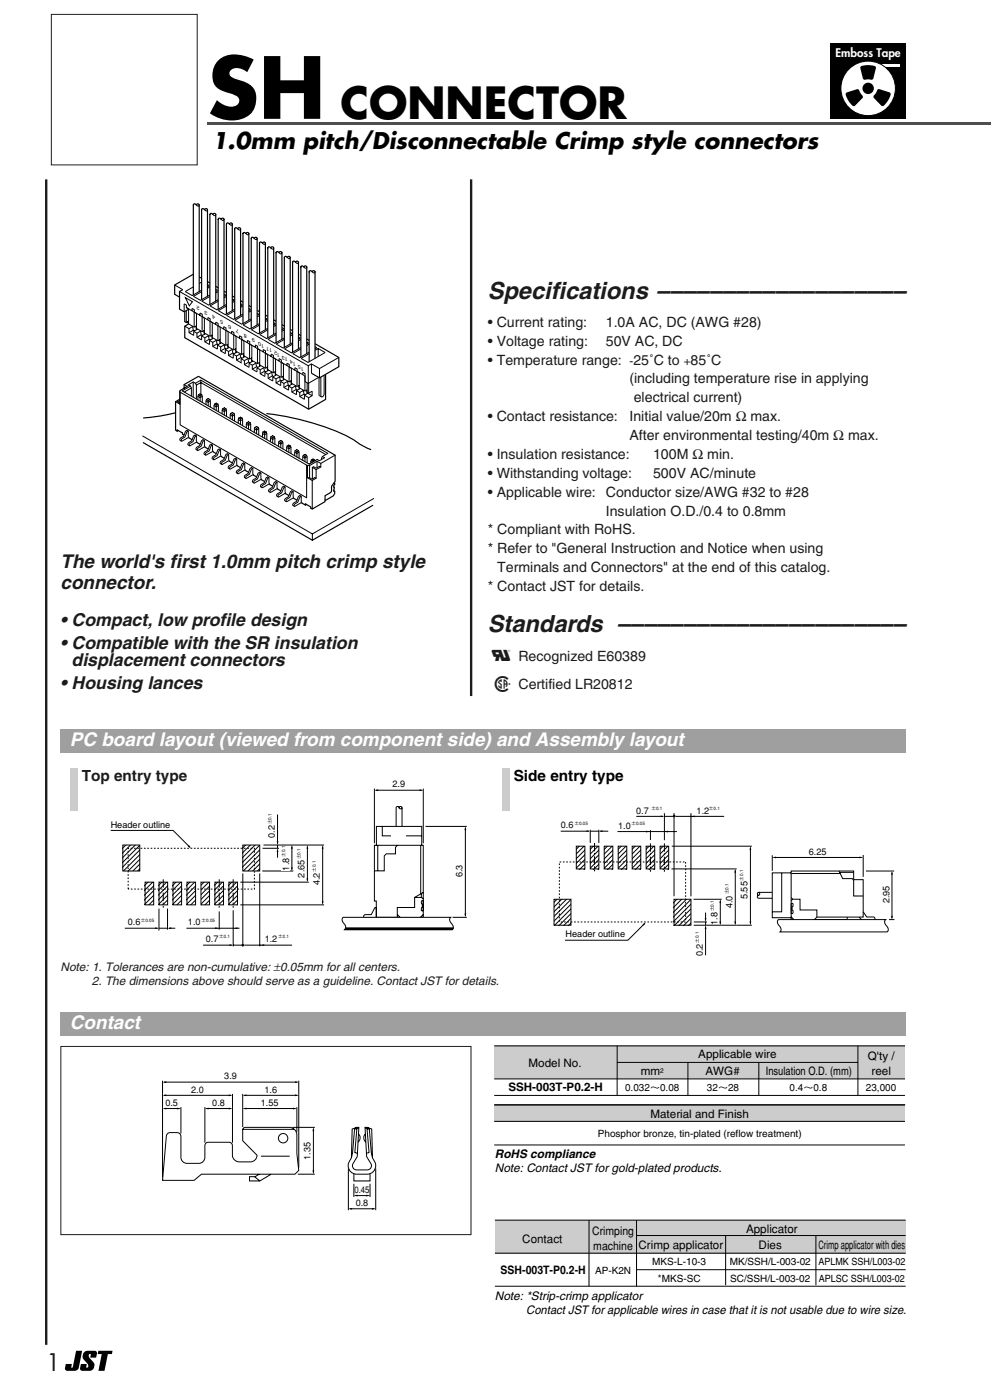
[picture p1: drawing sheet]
<svg xmlns="http://www.w3.org/2000/svg" width="210mm" height="297mm" viewBox="0 0 210 297" stroke-linecap="round" stroke-linejoin="round" font-family="sans-serif">
<path d="M12.8 154.5h179v5h-179z" fill="#9f9fa0"/>
<path d="M16.1 286.3h1.3l-.7 3.6a.9 .9 0 0 1-1 .6h-1.5a.49 .49 0 0 1-.4-.6l.1-.8h1.3l-.1 .7h.2zM17.9 286.5l.6-.2h1.5a.49 .49 0 0 1 .5 .6l-.1 .8h-1.3l.1-.7a.48 .48 0 0 0-.5 .4 .48 .48 0 0 0 .4 .5 1.54 1.54 0 0 1 .5 2.4l-.6 .2h-1.6a.49 .49 0 0 1-.4-.6l.1-.8h1.3l-.1 .7a.48 .48 0 0 0 .5-.4 .48 .48 0 0 0-.4-.5 1.54 1.54 0 0 1-.5-2.4zM20.8 286.3h3l-.1 .7h-.9l-.7 3.5h-1.3l.8-3.5h-.9z" fill="#000"/>
<g fill="none" stroke="#000" stroke-width=".21">
<path d="M41.6 43.4l.4 .3 .2-.3M42.7 59.8l-.5 .3M43.3 44.4l.4 .3 .2-.2M45.1 45.5l.4 .2 .2-.2M46.8 46.5l.4 .2 .3-.2M48.6 47.5l.4 .2 .2-.2M50.3 48.5l.4 .3 .3-.3M52.1 49.5l.4 .3 .2-.3M53.9 50.5l.3 .3 .3-.3M55.6 51.5l.4 .3 .2-.3M57.4 52.5l.3 .3 .3-.3M59.1 53.5l.4 .3 .2-.2"/>
<path d="M60.9 54.6l.3 .2 .3-.2M62.6 55.6l.4 .2 .2-.2M64.4 56.6l.3 .2 .3-.2M66.1 57.6l.4 .3 .2-.3M37 60.4l1.7 1M38 61.8l27.3 15.7 .7-.4 1.7 1 4.1-2.4M39 66.1v-1.7l.5 .3v.5l.4 .3v3.1l1.2 .7 .5-.2M39.1 69.1l.9 .5v.9l1 .6v-.9M39.3 63.1l1.5 .8-.7 .9zM39.5 65.8v2.6M39.5 65.2l1.2 .7M40.8 69.1l.2 .9 .2 .1"/>
<path d="M40.8 69.2l-.8 .4M40.9 70l-.9 .5M41 60.8l-1.8 1 1.5 .8 2-1.1M41 70.2l.7 .4v.9l1 .5v-.8M41.1 69.3v-3.1l-.4-.3v-.5l.5 .2v.5l.4 .4v3.1l1.2 .7 .5-.3M41.2 66.1l1.2 .7M41.4 69.2l.2 .7M41.8 69.7l-.8 .5M42.4 70.1l.2 .8 .3 .2M42.4 70.2l-.7 .4M42.6 71l-.9 .5M42.7 61.8l-1.7 1 1.5 .9 1.9-1.2"/>
<path d="M42.7 71.2l.7 .4v.8l1 .6v-.8M42.8 70.3v-3.2l-.4-.3v-.5l.4 .3v.5l.5 .3v3.2l1.2 .7 .5-.3M42.8 67.1l1.2 .7M43.1 70.1l.2 .7M43.4 70.7l-.7 .5M44 60.3l.3 .2-.4 .3M44.1 71l.2 .9 .2 .1M44.1 71.2l-.7 .4M44.3 71.9l-.9 .5M44.4 72.2l.7 .4v.8l1 .6v-.9M44.4 60.8l-.5 .3M44.5 62.8l-1.8 1 1.5 .9 2-1.2"/>
<path d="M44.5 71.3v-3.2l-.5-.3v-.5l.5 .3v.5l.5 .3v3.1l1.2 .7 .4-.2M44.5 68.1l1.2 .7M44.8 71.1l.2 .7M45.1 71.6l-.7 .6M45.7 61.3l.4 .3-.4 .2M45.8 72l.2 .9 .2 .1M45.8 72.1l-.7 .5M46 72.9l-.9 .5M46.1 73.1l.6 .4v.9l1 .5v-.8M46.2 72.2v-3.1l-.5-.3v-.5l.5 .2v.5l.4 .4v3.1l1.2 .7 .5-.3M46.2 69l1.2 .7M46.2 61.8l-.5 .3"/>
<path d="M46.2 63.8l-1.7 1 1.5 .9 1.9-1.2M46.4 72.1l.2 .7M46.8 72.6l-.7 .5M47.4 62.3l.4 .3-.4 .2M47.5 73l.2 .8 .2 .2M47.5 73.1l-.8 .4M47.6 73.9l-.9 .5M47.7 74.1l.7 .4v.8l1 .6v-.8M47.8 73.2v-3.2l-.4-.3v-.5l.5 .3v.5l.4 .3v3.2l1.2 .7 .5-.3M47.9 70l1.2 .7M47.9 62.8l-.5 .3M48 64.8l-1.8 1 1.5 .9 2-1.2"/>
<path d="M48.1 73l.2 .7M48.5 73.6l-.8 .5M49.1 73.9l.2 .9 .3 .2M49.1 74.1l-.7 .4M49.2 63.4l.4 .2-.4 .2M49.3 74.8l-.9 .5M49.4 75.1l.7 .4v.8l1 .6v-.9M49.5 74.2v-3.2l-.4-.3v-.5l.4 .3v.5l.5 .3v3.1l1.2 .7 .5-.2M49.5 71l1.2 .7M49.7 65.9l-1.7 .9 1.5 .9 2-1.1M49.7 63.8l-.5 .3M49.8 74l.2 .7"/>
<path d="M50.1 74.5l-.7 .6M50.8 74.9l.2 .9 .3 .1M50.8 75l-.7 .5M51 64.4l.3 .2-.3 .2M51 75.8l-.9 .5M51.1 76l.7 .4v.9l1 .5v-.8M51.2 75.1v-3.1l-.5-.3v-.5l.5 .2v.5l.5 .4v3.1l1.2 .7 .4-.3M51.2 71.9l1.2 .7M51.5 64.8l-.5 .3M51.5 66.9l-1.8 1 1.5 .8 2-1.1M51.5 75l.2 .7M51.8 75.5l-.7 .5"/>
<path d="M52.5 75.9l.2 .8 .2 .2M52.5 76l-.7 .4M52.7 76.8l-.9 .5M52.7 65.4l.4 .2-.4 .2M52.8 77l.6 .4v.8l1 .6v-.8M52.9 76.1v-3.2l-.5-.3v-.5l.5 .3v.5l.4 .3v3.2l1.2 .7 .5-.3M52.9 72.9l1.2 .7M53.1 75.9l.2 .7M53.2 67.9l-1.7 1 1.5 .8 2-1.1M53.2 65.9l-.5 .2M53.5 76.5l-.7 .5M54.2 76.8l.2 .9 .2 .2"/>
<path d="M54.2 77l-.8 .4M54.3 77.7l-.9 .5M54.4 78l.7 .4v.8l1 .6v-.9M54.5 66.4l.4 .2-.4 .2M54.5 77.1v-3.2l-.4-.3v-.5l.5 .3v.5l.4 .3v3.1l1.2 .7 .5-.2M54.6 73.9l1.2 .7M54.8 76.9l.2 .7M55 66.9l-.5 .3M55 68.9l-1.7 1 1.4 .8 2-1.1M55.2 77.4l-.8 .6M55.8 77.8l.2 .9 .3 .1M55.8 77.9l-.7 .5"/>
<path d="M56 78.7l-.9 .5M56.1 78.9l.7 .4v.9l1 .5v-.8M56.2 78v-3.1l-.4-.3v-.5l.4 .2v.5l.5 .4v3.1l1.2 .7 .5-.3M56.2 67.4l.4 .2-.4 .2M56.2 74.8l1.2 .7M56.5 77.9l.2 .7M56.7 69.9l-1.7 1 1.5 .8 2-1.1M56.7 67.9l-.5 .3M56.8 78.4l-.7 .5M57.5 78.8l.2 .8 .3 .2M57.5 78.9l-.7 .4M57.7 79.7l-.9 .5"/>
<path d="M57.8 79.9l.7 .4v.8l1 .6v-.8M57.9 79v-3.2l-.5-.3v-.5l.5 .3v.5l.5 .3v3.2l1.2 .7 .4-.3M57.9 75.8l1.2 .7M58 68.4l.4 .2-.4 .3M58.2 78.8l.2 .7M58.5 68.9l-.5 .3M58.5 70.9l-1.7 1 1.4 .9 2-1.2M58.5 79.4l-.7 .5M59.2 79.7l.2 .9 .2 .2M59.2 79.9l-.7 .4M59.6 80v-3.2l-.5-.3v-.5l.5 .3v.5l.4 .3v3.1l1.2 .7 .5-.2M59.6 76.8l1.2 .7"/>
<path d="M59.7 69.4l.4 .2-.4 .3M59.8 79.8l.2 .7M60.2 69.9l-.5 .3M60.2 71.9l-1.7 1 1.5 .9 2-1.2M61.3 77.7l1.2 .7M61.5 70.4l.4 .3-.4 .2M62 70.9l-.5 .3M62 72.9l-1.7 1 1.4 .9 2-1.2M62.9 78.7l1.2 .7M63.2 71.4l.4 .3-.4 .2M63.7 73.9l-1.7 1 1.5 .9 2-1.2M63.7 71.9l-.5 .3"/>
<path d="M65 72.5l.4 .2-.4 .2M65.3 77.5v3.8M65.5 72.9l-.5 .3M66 77.1v2M66.7 73.5l.4 .2-.4 .2M66.7 74.2l.7-.3 1.5 .8-3.7 2.1-1.4-.8 1.7-1M67.4 73.9v1.6M67.5 80l-2.2 1.3-.7-.4v-1.7l-.5-.3v.5l.5 .3v3.2M67.7 78.1v2M68 79.9l.1 4.2M68.7 79.5v4l-.2 .4-.3 .2-.5-.2-.1-.2v-3.7M30.2 92.4l36 20.7"/>
<path d="M37.2 85.1l.9 .5M37.5 91.1v.3M38.1 84.9l-.5 .2M38.1 83.1l27 15.6h.5l1.6-1 .7 .5 3.1-1.7M38.2 83.1v6.9l26.8 15.5v-6.9M39 81.5l.7 .4M39.9 92.7l-1.4 .8-.4-.2 .1-.5 .7-.4 .4-1 .3-.2 .3 .2 .1 1.4M39.9 91.4l-.3 .1-.4 1.1-.8 .5v.4M40.3 81.8l.2 .4v1.7M40.3 81.8l-1.7 1 26.9 15.6 1.7-1 .5 .2 1.1-.6-.5-.3M40.5 82.2l-1.5 .9M40.9 81v3.2"/>
<path d="M41.4 81.2l.2 .4M41.4 81.2l1.1-.6v2.9M41.4 81.2l-.5-.2-1 .6 .4 .2M41.6 93.7l-1.4 .8-.4-.3 .1-.4 .7-.4 .4-1 .3-.2 .3 .2 .1 1.4M41.6 81.6v2.9M41.6 81.6l.9-.5 26.5 15.2M41.6 92.4l-.3 .1-.4 1.1-.8 .5v.4M41.9 84l.5 .2M42 83.7l.4 .2M42 83.7l.4-.2 .3 .2M42 83.7l-.1 1M42.5 80.6l26.9 15.5-1.1 .6-.2 .7"/>
<path d="M42.7 83.7l.1 1.6M42.7 83.7l-.3 .2v1.1M42.8 84l-.4 .2M43.3 94.7l-1.4 .8-.4-.3 .1-.4 .7-.4 .4-1 .3-.2 .3 .1 .1 1.5M43.3 93.3l-.3 .2-.4 1.1-.7 .5v.4M43.6 85l.5 .2 .5-.2M43.7 84.7l.4-.2 .3 .2M43.7 84.7l-.1 1M43.7 84.7l.4 .2M44.1 84.9v1.1M44.4 84.7l.2 1.6M44.4 84.7l-.3 .2"/>
<path d="M45 95.7l-1.4 .8-.4-.3 .1-.4 .7-.4 .4-1.1 .3-.1 .3 .1 .1 1.5M45 94.3l-.3 .2-.4 1.1-.7 .5v.3M45.3 86l.5 .2 .5-.2M45.4 85.6l-.1 1.1M45.4 85.6l.4-.2 .4 .2M45.4 85.6l.4 .2M45.8 85.8v1.2M46.2 85.6l.1 1.6M46.2 85.6l-.4 .2M46.7 96.7l-1.4 .7-.4-.2 .2-.4 .6-.4 .4-1.1 .3-.1 .3 .1 .2 1.4M46.7 95.3l-.3 .2-.4 1.1-.7 .5v.3M47 86.9l.5 .3 .5-.3"/>
<path d="M47.2 86.6l-.2 1.1M47.2 86.6l.3 .2M47.2 86.6l.3-.2 .4 .2M47.5 86.8v1.2M47.9 86.6l.1 1.6M47.9 86.6l-.4 .2M48.4 97.6l-1.3 .8-.5-.2 .2-.4 .6-.4 .4-1.1 .3-.2 .3 .2 .2 1.4M48.4 96.3l-.3 .2-.4 1-.7 .5v.4M48.8 87.9l.4 .3M48.9 87.6l.3 .2M48.9 87.6l.3-.2 .4 .2M48.9 87.6l-.1 1.1"/>
<path d="M49.6 87.6l.1 1.6M49.6 87.6l-.4 .2v1.2M49.7 87.9l-.5 .3M50.1 98.6l-1.3 .8-.4-.2 .1-.4 .6-.4 .4-1.1 .4-.2 .2 .2 .2 1.4M50.1 97.3l-.3 .2-.4 1-.7 .5v.4M50.5 88.9l.4 .3 .5-.3M50.6 88.6l.3 .2M50.6 88.6l.3-.2 .4 .2M50.6 88.6l-.1 1.1M50.9 88.8v1.2M51.3 88.6l.1 1.6M51.3 88.6l-.4 .2"/>
<path d="M51.8 99.6l-1.3 .8-.4-.2 .1-.4 .6-.4 .5-1.1 .3-.2 .2 .2 .2 1.4M51.8 98.3l-.3 .2-.4 1-.7 .5v.4M52.2 89.9l.4 .3 .5-.3M52.3 89.6l.3-.2 .4 .2M52.3 89.6l-.1 1.1M52.3 89.6l.3 .2M52.6 89.8v1.1M53 89.6l.1 1.6M53 89.6l-.4 .2M53.6 99.3l-.4 .1-.4 1.1-.7 .5v.4M53.9 90.9l.4 .2 .5-.2M54 90.6l.3-.2 .4 .2"/>
<path d="M54 90.6l.3 .2M54 90.6l-.1 1M54.3 90.8v1.1M54.7 90.6l.1 1.6M54.7 90.6l-.4 .2M55.6 91.9l.4 .2M55.7 91.6l.3 .2M55.7 91.6l.3-.2 .4 .2M55.7 91.6l-.1 1M56.4 91.6l.1 1.6M56.4 91.6l-.3 .2v1.1M56.5 91.9l-.4 .2"/>
<path d="M57.3 92.9l.5 .2 .4-.2M57.4 92.5l.4-.2 .3 .2M57.4 92.5l-.1 1.1M57.4 92.5l.4 .3M57.8 92.8v1.1M58.1 92.5l.1 1.6M58.1 92.5l-.3 .3M59 93.8l.5 .3 .4-.3M59.1 93.5l-.1 1.1M59.1 93.5l.4-.2 .3 .2M59.1 93.5l.4 .2M59.4 80.6l-.9 .5"/>
<path d="M59.5 80.9l.6 .4v.8l1 .6v-.9M59.5 93.7v1.2M59.8 93.5l.1 1.6M59.8 93.5l-.3 .2M60.2 80.3l-.7 .6M60.7 94.8l.5 .3 .4-.3M60.8 94.5l.4 .2M60.8 94.5l-.1 1.1M60.8 94.5l.4-.2 .3 .2M60.9 80.7l.2 .9 .2 .1M60.9 80.8l-.8 .5M61 81.6l-.9 .5"/>
<path d="M61.1 81.8l.7 .4v.9l1 .5v-.8M61.2 94.7v1.2M61.2 80.9v-3.1l-.4-.3v-.5l.5 .2v.5l.4 .4v3.1l1.2 .7 .5-.3M61.5 80.8l.2 .7M61.5 94.5l.1 1.6M61.5 94.5l-.3 .2M61.9 81.3l-.8 .5M62.4 95.8l.5 .3M62.5 95.5l.4 .2M62.5 95.5l.4-.2 .3 .2M62.5 95.5l-.1 1.1M62.5 81.7l.2 .8 .3 .2"/>
<path d="M62.5 81.8l-.7 .4M62.7 82.6l-.9 .5M62.8 82.8l.7 .4v.8l1 .6v-.8M62.9 95.7v1.2M62.9 81.9v-3.2l-.4-.3v-.5l.4 .3v.5l.5 .3v3.2l1.2 .7 .5-.3M63.2 81.8l.2 .6M63.2 95.5l.1 1.6M63.2 95.5l-.3 .2M63.3 95.8l-.4 .3M63.5 83.2l.7-.6 .2 .9 .3 .2M63.5 82.3l-.7 .5M64.1 96.8l.5 .3 .5-.3"/>
<path d="M64.2 96.5l-.1 1.1M64.2 96.5l.4 .2M64.2 96.5l.4-.2 .3 .2 .2 1.6M64.4 83.5l-.9 .5M64.5 83.8l.9 .5v2.4M64.6 96.7v1.1M64.9 82.7l.2 .7M64.9 96.5l-.3 .2M65.1 81.1v2l.3 .2M65.1 98.7v2.5l1 .6M65.2 83.3l.9 .6M65.2 83.2l-.7 .6"/>
<path d="M65.4 83.3l.7-.4v1l-.7 .4M65.4 81.2v2.1M65.6 98.7v2.5M65.8 97.8l.4 .2M65.9 97.5l.4-.2 .3 .2M65.9 97.5l.4 .2M65.9 97.5l-.1 .7M66.2 99.1l.8 .4M66.2 99.1v2.4M66.3 97.7v.2M66.6 97.5l.1 .2M66.7 97.5l-.4 .2"/>
<path d="M67.2 97.7v1.4M67.9 99l-.2-.2-.7 .4-.6-.3-.2 .2M67.9 98.2v.8l-.9 .5v1.8l-.9 .5M53.6 100.6l-1.4 .8-.4-.3 .1-.4 .6-.4 .5-1 .3-.2 .3 .2 .1 1.4M55.3 101.6l-1.4 .8-.4-.3 .1-.4 .7-.4 .4-1 .3-.2 .3 .1 .1 1.5M55.3 100.2l-.3 .2-.5 1.1-.7 .5v.4M57 102.6l-1.4 .8-.4-.3 .1-.4 .7-.4 .4-1.1 .3-.1 .3 .1 .1 1.5M57 101.2l-.3 .2-.4 1.1-.8 .5v.3M58.7 103.6l-1.4 .7-.4-.2 .1-.4 .7-.4 .4-1.1 .3-.1 .3 .1 .1 1.4M58.7 102.2l-.3 .2-.4 1.1-.8 .5v.3M60.4 104.6l-1.4 .7-.4-.2 .1-.4 .7-.4 .4-1.1 .3-.2 .3 .2 .1 1.4M60.4 103.2l-.3 .2-.4 1-.8 .5v.4"/>
<path d="M62.1 105.5l-1.4 .8-.4-.2 .1-.4 .7-.4 .4-1.1 .3-.2 .3 .2 .1 1.4M62.1 104.2l-.3 .2-.4 1-.8 .5v.4M63.8 106.5l-1.4 .8-.4-.2 .1-.4 .7-.4 .4-1.1 .3-.2 .3 .2 .1 1.4M63.8 105.2l-.3 .2-.4 1-.7 .5v.4M64.7 106.8v.2M65.1 101.2h.5M65.6 101.2l.5 .3 .6-.3 .3 .1M66.1 101.8v6.1M66.2 113.1v1.4M79.2 105.6l-13 7.5"/>
</g>
<g fill="none" stroke="#000" stroke-width=".25">
<path d="M40.9 58.1l-3.9 2.3v2l1 .6M42.2 58.7l.5 .3M43.9 59.7l.6 .3M45.1 45.4l.3-.2 .3 .3v18.3M45.1 45.5l-.4-.3-.2 .3v19M46.8 46.4l.4-.2 .3 .3v18.3M46.8 46.5l-.3-.3-.3 .3v19M48.6 47.4l.3-.2 .3 .3v18.3M48.6 47.5l-.4-.3-.2 .3v19M50.3 48.5l.4-.2 .3 .2v18.3M50.3 48.5l-.3-.3-.3 .3v19M52.1 49.5l.3-.2 .3 .2v18.3"/>
<path d="M52.1 49.5l-.4-.2-.2 .2v19M53.8 50.5l.4-.2 .3 .2M53.9 50.5l-.4-.2-.3 .2v19.1M54.5 50.5v18.3M55.6 51.5l.3-.2 .3 .2v18.4M55.6 51.5l-.4-.2-.2 .2v19.1M57.3 52.5l.4-.2 .3 .2v18.4M57.4 52.5l-.4-.2-.3 .2v19.1M64.3 56.5l.4-.2 .3 .3v18.3M64.4 56.6l-.4-.3-.3 .3v19M66.1 57.6l.3-.2 .3 .2v18.3M66.1 57.6l-.4-.2-.2 .2v19"/>
<path d="M38.7 61.4l-.7 .4v3.7l1 .6 .9-.5M39.1 66v2.2l.4 .2 .4-.3M39.9 68.1v.6l-.8 .4v2.5l26.3 15.1 3.6-2.1v-5.3M42.2 61.8v-18.4l-.2-.2-.3 .1-.1 .1-.4-.2-.2 .2v19.1M43.9 62.8v-18.3l-.1-.3-.3 .1-.2 .1-.3-.2-.3 .3v19M45.7 60.7l.5 .3M47.5 61.7l.5 .3M49.2 62.7l.5 .3M51 63.7l.5 .3M52.7 64.8l.5 .2M54.5 65.8l.5 .3M56.2 66.8l.5 .3"/>
<path d="M58 67.8l.5 .3M59.7 71.9v-18.3l-.1-.3-.4 .1-.1 .1-.4-.2-.2 .3v19M59.7 68.8l.5 .3M61.5 72.9v-18.3l-.2-.2h-.3l-.1 .2-.4-.3-.3 .3v19M61.5 69.8l.5 .3M63.2 70.8l.5 .3M63.2 73.9v-18.3l-.1-.2h-.4l-.1 .2-.4-.3-.2 .3v19M65 71.8l.5 .3M66.7 72.8l5.1 2.9v2l-4.1 2.4-1.7-1M30.4 93.8l35.8 20.7 12.8-7.4M37 87.5l-3 .6-3.6 .5M37.5 91.1l1.2 .7v.2l.2 .2"/>
<path d="M37.6 85.1l.5 .3M38.1 84.6l-.9 .5v6.1l.3 .2 .2-.2M39 82.2v-.7l3-1.7 29 16.7v5.5l-.8 1.1v1l-.1 .3-1.3 .6v1.3l-2.7 1.6-.3-.2v-.3l-1.1-.6M39.7 81.9l-1.6 .9v2.9M40 92.8l.7 .4M41.7 93.8l.7 .4M43.4 94.8l.7 .3M45.1 95.8l.7 .3M46.9 96.7l.6 .4M48.6 97.7l.6 .4M50.3 98.7l.6 .4M52 99.7l.6 .4"/>
<path d="M56.5 87.7a52.1 52.1 0 0 1 18.3 5.5l1.7 1.1 2 1M53.7 100.7l.6 .4M55.4 101.7l.6 .3M57.1 102.7l.6 .3M58.8 103.6l.7 .4M60.5 104.6l.7 .4M62.2 105.6l.7 .4M63.9 106.6l.8 .4 .2-.1M70.8 102.3l.1 .4-.2 .3v1.1h.2v.5l-.3 .5-1.7 .9"/>
</g>
<path d="M43.9 26h165.9v.5h-165.9z" fill="#4d4d4d"/>
<path d="M175.9 9.2h16v16h-16z" fill="#000"/>
<path d="M185.6 13.7h5v.6h-5z" fill="#fff"/>
<circle cx="183.9" cy="18.7" r="5.8" fill="#fff" stroke="#000" stroke-width=".21"/>
<circle cx="183.9" cy="18.7" r="1.21" fill="#000"/>
<path d="M179.3 19.9l2.2-.8 .3 .1 .8 1.3-1.6 1.8a1.76 1.76 0 0 1-1.3-1.4zM182.4 14.3a3.9 3.9 0 0 1 2.9 0l-.5 2.3-.3 .1h-1.5zM186 19.1l2.3 .6a1.76 1.76 0 0 1-.6 1.8l-.2 .3a.63 .63 0 0 1-.7 .4l-1.6-1.7z" fill="#000" stroke="#000" stroke-width=".35"/>
<path d="M209.8 0l.1 38z" fill="#fff"/>
<path d="M209.8 26l.1 .5z" fill="#4d4d4d"/>
<path d="M9.8 38v247" fill="none" stroke="#231916" stroke-width=".5"/>
<path d="M10.9 3.1h30.9v31.8h-30.9z" fill="#fff"/>
<path d="M10.9 3.1h30.9v31.8h-30.9z" fill="none" stroke="#231916" stroke-width=".21"/>
<path d="M80 179.1v5.4M81 175.2v1.9h8.3M84.2 179.1l-.4 .5v1.3h-2l-.4 .5v3.1h-2.1M89.1 179.1v10.3M89.3 179.1v-4h-9.6v4M77.1 194l.3-.2h1.2l.8-1.4h.3v2.2h-2.3a.38 .38 0 0 1-.3-.6zM84.1 193.8l1 .8h3.6l1-.8M84.7 194.4h-5v-3.5h-.4v-11.8h10.4v15.3h-.6M89.2 189.3v.9h-1.4M89.2 190.2l.5 .3M89.3 190.9h.2l.2 .1v.7a1.25 1.25 0 0 1-.3 1.3l-.1-.1 .1-.8-.1-.7zM89.7 189.1l-1.9 1.1v2.1h-3.7v2.1" fill="none" stroke="#000" stroke-width=".21"/>
<path d="M83 176.2h3v1.8h-3z" fill="#fff"/>
<path d="M79.3 167.5l.8-.2v.3zM88.9 167.3l.8 .2-.8 .1z" fill="#000"/>
<path d="M79.6 167.5h9.7M89.7 175.9v2.8" fill="none" stroke="#000" stroke-width=".21"/>
<path d="M72.7 194.4h22.8a1.06 1.06 0 0 0 .3 1.6l.2 .7-.2 .3h-22.8a1.06 1.06 0 0 0-.4-1.6l-.1-.7z" fill="#fff" stroke="#000" stroke-width=".21"/>
<path d="M73.2 196.6h22.8l-.2 .4h-22.8z" fill="#000" stroke="#000" stroke-width=".21"/>
<path d="M79.3 167.1v11.6M89.7 167.1v8.8" fill="none" stroke="#000" stroke-width=".21"/>
<path d="M96.4 187.7h1.8v3h-1.8z" fill="#fff"/>
<path d="M98.6 175.1l.2 .8h-.4zM98.4 193.6h.4l-.2 .8z" fill="#000"/>
<path d="M84.5 171.2l.3-.3 .4 .3M85.2 175.1v-3.9l-.2 .2h-.3l-.5-.5-.3 .3v4M90.1 175.1h8.8M98.6 175.4v18.7M95.9 194.4h3" fill="none" stroke="#000" stroke-width=".21"/>
<path d="M27.9 193.5h2.9v2.8h-2.9z" fill="#fff"/>
<g fill="none" stroke="#000" stroke-width=".21">
<path d="M23.4 176h13.3l3.5 3.6M26 179.1h3.6v5.5h-3.6zM51.4 179.1h3.6v5.5h-3.6zM55.6 179.8h3.5M55.8 179.1h12.8M58.8 172.6v6.2M58.8 179.1v.7M61.8 179.4v4.9M65.1 179.4v7.2M68.3 179.4v12.1M26.4 196.7h7M30.7 186.9h1.8v4.9h-1.8z"/>
<path d="M33.7 196.7h1.8M33.7 192.5v4.7M33.7 186.9h1.8v4.9h-1.8zM35.5 192.5v4.5M35.8 196.7h1.3M36.6 186.9h1.9v4.9h-1.9zM39.5 196.7h11.2M39.6 186.9h1.8v4.9h-1.8zM42.6 186.9h1.8v4.9h-1.8zM45.5 186.9h1.8v4.9h-1.8zM46.4 193.2v3.8M48.5 186.9h1.8v4.9h-1.8z"/>
<path d="M49.4 192.9v7.7M50.9 186.9h14.5M50.9 191.8h17.7M51.4 185.1v15.5M55 185.1v15.5M55.6 184.6h6.5M58.8 180.1v1.7M43 200.3h6.1M49.4 200.3h2M51.7 200.3h10.2"/>
</g>
<path d="M27.1 179.8h26.8v8.6h-26.8z" fill="none" stroke="#000" stroke-width=".21" stroke-dasharray=".4 .4" stroke-linecap="butt"/>
<g fill="#000">
<path d="M39.8 179.3l.2-.2 .4 .7zM58.6 178.3h.4l-.2 .8zM61.8 179.1l.2 .8h-.4zM65.1 179.1l.2 .8h-.4zM68.3 179.1l.2 .8h-.3zM32.9 196.5l.8 .2-.8 .2zM35.5 196.7l.8-.2v.4zM45.6 196.5l.7 .2-.7 .2zM49.5 196.7l.8-.2v.4zM58.8 179.8l.2 .8h-.4zM61.6 183.8h.4l-.2 .8zM64.9 186.1h.4l-.2 .8z"/>
<path d="M68.2 191h.3l-.2 .8zM48.6 200.1l.8 .2-.8 .2zM55.2 200.3l.8-.2v.4z"/>
</g>
<g fill="#fff">
<path d="M65.8 184.8h2.1v3h-2.1z"/>
<path d="M59.7 181.6h1.7v2.8h-1.7z"/>
<path d="M56.6 174.7h1.8v3h-1.8z"/>
<path d="M62.5 182h2.2v4.1h-2.2z"/>
</g>
<path d="M34.6 186.3v6.1M46.4 186.3v6.1M49.4 186.3v6.1" fill="none" stroke="#000" stroke-width=".21" stroke-dasharray="1.8 .4 .4 .4" stroke-linecap="butt"/>
<g fill="none" stroke="#000" stroke-width=".21">
<path d="M26.7 179l-.7 .8M27.7 179l-1.7 1.8M28.7 179l-2.7 2.8M29.7 179.1l-3.7 3.7M52.1 179l-.8 .8M53.1 179l-1.8 1.8M54.1 179l-2.8 2.8M55 179.1l-3.7 3.7M29.7 180.1l-3.7 3.7M29.7 181.1l-3.6 3.5M29.7 182.1l-2.6 2.5M29.7 183.1l-1.6 1.5"/>
<path d="M29.7 184.1l-.6 .5M31.4 186.9l-.7 .7M32.4 186.9l-1.7 1.7M32.6 188.7l-1.9 1.9M32.6 189.7l-1.9 1.9M32.6 190.7l-1.1 1.1M32.6 191.7l-.1 .1M32.6 187.7l-1.9 1.9M34.3 186.9l-.7 .7M35.3 186.9l-1.7 1.7M35.6 187.7l-2 1.9M35.6 188.7l-2 1.9"/>
<path d="M35.6 189.7l-2 1.9M35.6 190.7l-1.2 1.1M35.6 191.7l-.2 .1M37.3 186.9l-.7 .7M38.3 186.9l-1.7 1.7M38.6 187.7l-2 1.9M38.6 188.7l-2 1.9M38.6 189.7l-2 1.9M38.6 190.7l-1.2 1.1M38.6 191.7l-.2 .1M40.3 186.9l-.8 .7M41.3 186.9l-1.8 1.7"/>
<path d="M41.5 191.7l-.1 .1M41.5 188.7l-2 1.9M41.5 189.7l-2 1.9M41.5 190.7l-1.1 1.1M41.5 187.7l-2 1.9M43.3 186.9l-.8 .7M44.3 186.9l-1.8 1.7M44.5 191.7l-.1 .1M44.5 188.7l-2 1.9M44.5 187.7l-2 1.9M44.5 189.7l-2 1.9M44.5 190.7l-1.1 1.1"/>
<path d="M46.1 186.9l-.7 .7M47.1 186.9l-1.7 1.7M47.4 188.7l-2 1.9M47.4 189.7l-2 1.9M47.4 190.7l-1.2 1.1M47.4 191.7l-.2 .1M47.4 187.7l-2 1.9M49.1 186.9l-.7 .7M50.1 186.9l-1.7 1.7M50.4 187.7l-2 1.9M50.4 188.7l-2 1.9M50.4 189.7l-2 1.9"/>
<path d="M50.4 190.7l-1.2 1.1M50.4 191.7l-.2 .1M55 180.1l-3.7 3.7M55 181.1l-3.5 3.5M55 182.1l-2.5 2.5M55 183.1l-1.5 1.5M55 184.1l-.5 .5M165.6 185v8.2h-2.1M167.5 185h-3.9v9.5h4M167.6 185.1h10.4M167.6 194.3l.9 .8h3.6l.9-.8h9.8v-7.9h-2v-1.8h-13.2v10.3h.5M167.6 190.2l.3 .4"/>
<path d="M167.6 191.5l.2-.1 .2 .2-.2 .7 .2 1.1-.2 .2-.2-.2zM167.9 190.6h1.6v2.2h3.5v1.5M167.9 190.6l-.3 .3M177.7 184.6l.8 1.6h2.1l.2 .4v3.3h2M177.8 184.9h3M179.4 194.3v.6h-6.9M182.8 193.2l.8 1.1h1.4a.38 .38 0 0 1 .3 .4 .38 .38 0 0 1-.3 .4l-2.3-.1-.8-.7"/>
</g>
<circle cx="51.4" cy="200.3" r=".27" fill="#000"/>
<path d="M164.9 194.9h22.7a.88 .88 0 0 0 .2 1.3 .88 .88 0 0 1 .1 1.3h-22.7a1.06 1.06 0 0 0-.4-1.6l-.1-.7z" fill="#fff" stroke="#000" stroke-width=".21"/>
<path d="M163.6 181.7l.8-.2v.4zM182 181.5l.8 .2-.8 .2zM188.7 194.1h.4l-.2 .8zM188.9 184.6l.2 .8h-.4z" fill="#000"/>
<g fill="none" stroke="#000" stroke-width=".21">
<path d="M122.1 179.3h1.8v4.8h-1.8zM125 179.3h1.8v4.8h-1.8zM128 179.3h1.8v4.8h-1.8zM130.9 179.3h1.9v4.8h-1.9zM133.9 179.3h1.8v4.8h-1.8zM136.9 179.3h1.8v4.8h-1.8zM139.8 179.3h1.8v4.8h-1.8zM117.4 190.6h3.5v5.5h-3.5zM142.8 190.6h3.5v5.5h-3.5zM160.7 189.1l-.3 .3 .3 .3M163.5 189.1h-2.8l.2 .2v.3l-.5 .4 .3 .4h2.8M163.6 181.2v3.3"/>
<path d="M163.9 181.7h18.6M182.8 181.2v4.6M183.4 184.6h6M188.3 194.9h1.2M188.9 184.9v9.7"/>
</g>
<path d="M118.5 182.7h26.7v12.7h-26.7z" fill="none" stroke="#000" stroke-width=".21" stroke-dasharray=".4 .4" stroke-linecap="butt"/>
<g fill="#fff">
<path d="M142.2 174.1h3v1.7h-3z"/>
<path d="M118.6 174h3v1.7h-3z"/>
</g>
<g fill="#000">
<path d="M124.2 176l.8 .1-.8 .2zM126.8 176.1l.8-.1v.3zM136.8 176l.8 .2-.8 .2zM139.9 172.8l.8 .2-.8 .2zM140.7 176.2l.8-.2v.4zM146.3 173l.8-.2v.4zM136.1 195.9l.7-.4-.4 .7zM149.4 196.1l.2 .8h-.3zM149.3 194.6h.3l-.2 .8zM152.4 195.3h.4l-.2 .8zM152.6 190.6l.2 .8h-.4zM155.6 195.3h.3l-.2 .8z"/>
<path d="M155.7 184.1l.2 .8h-.3zM158.8 195.3h.3l-.2 .8zM158.9 179.3l.2 .8h-.3zM34.4 229.3l.8-.2v.4zM34.4 232.1l.8-.2v.4zM34.4 234.9l.8-.2v.4zM37.5 234.7l.8 .2-.8 .2zM43.4 234.9l.8-.2v.4zM48.4 231.9l.8 .2-.8 .2zM48.4 234.7l.8 .2-.8 .2zM51.4 234.9l.8-.2v.4zM51.4 232.1l.8-.2v.4z"/>
<path d="M62.1 234.7l.8 .2-.8 .2zM62.5 231.9l.8 .2-.8 .2zM62.5 229.1l.8 .2-.8 .2zM66.4 238.9l.2 .8h-.4zM66.2 248h.4l-.2 .8zM73.8 256.2l.8-.2v.3zM75 253.4l.7-.2v.3zM77.6 253.2l.8 .2-.8 .1zM78.8 256l.8 .2-.8 .1z"/>
<circle cx="142.8" cy="172.9" r=".27"/>
</g>
<g fill="none" stroke="#000" stroke-width=".21">
<path d="M118.8 176.1h5.9M122.7 179.3l-.7 .7M123.7 179.3l-1.7 1.7M125 176.1h1.8M125 175.8v2.8M125.7 179.3l-.7 .7M126.7 179.3l-1.7 1.7M126.8 175.8v2.8M127.1 176.1h1.7M128.7 179.3l-.7 .7M129.7 179.3l-1.7 1.7M130.8 176.2h12.6"/>
<path d="M131.7 179.3l-.8 .7M132.7 179.3l-1.8 1.7M134.6 179.3l-.7 .7M134.8 173h5.6M135.6 179.3l-1.7 1.7M137.5 179.3l-.7 .7M137.8 175.9v2.1M138.5 179.3l-1.7 1.7M140.5 179.3l-.7 .7M140.7 173h2.1M140.7 172.3v5.8M141.5 179.3l-1.7 1.7"/>
<path d="M142.3 179.3h16.9M142.8 172.3v17.6M143.1 173h10.3M146.3 172.3v17.7M158.9 179.6v16.2M118 190.5l-.7 .8M119 190.5l-1.7 1.8M120 190.5l-2.7 2.8M121 190.6l-3.7 3.7M121 191.6l-3.7 3.7M121 192.6l-3.6 3.5M121 193.6l-2.6 2.5"/>
<path d="M121 194.6l-1.6 1.5M121 195.6l-.6 .5M123.9 181.1l-1.9 1.9M123.9 182.1l-1.9 1.9M123.9 183.1l-1.1 1.1M123.9 184.1l-.1 .1M123.9 180.1l-1.9 1.9M126.9 181.1l-1.9 1.9M126.9 182.1l-1.9 1.9M126.9 183.1l-1.1 1.1M126.9 184.1l-.1 .1M126.9 180.1l-1.9 1.9"/>
<path d="M129.8 181.1l-1.8 1.9M129.8 182.1l-1.8 1.9M129.8 183.1l-1 1.1M129.8 184.1v.1M129.8 180.1l-1.8 1.9M132.8 180.1l-1.9 1.9M132.8 181.1l-1.9 1.9M132.8 182.1l-1.9 1.9M132.8 183.1l-1.1 1.1M132.8 184.1l-.1 .1M135.7 181.1l-1.8 1.9M135.7 182.1l-1.8 1.9"/>
<path d="M135.7 183.1l-1 1.1M135.7 184.1v.1M135.7 180.1l-1.8 1.9M136.6 195.7l-3.6 3.5h-13.3M138.7 181.1l-1.9 1.9M138.7 182.1l-1.9 1.9M138.7 183.1l-1.1 1.1M138.7 184.1l-.1 .1M138.7 180.1l-1.9 1.9M141.7 180.1l-1.9 1.9M141.7 181.1l-1.9 1.9M141.7 182.1l-1.9 1.9"/>
<path d="M141.7 183.1l-1.1 1.1M141.7 184.1l-.1 .1M142.2 184.1h13.8M143.4 190.5l-.7 .8M144.4 190.5l-1.7 1.8M145.4 190.5l-2.7 2.8M146.4 190.6l-3.7 3.7M146.4 191.6l-3.7 3.7M146.4 192.6l-3.6 3.5M146.4 193.6l-2.6 2.5M146.4 194.6l-1.6 1.5M146.4 195.6l-.6 .5"/>
<path d="M146.9 190.6h6M146.9 195.4h2.8M149.4 193.4v1.7M149.4 195.4v.7M149.4 196.4v6M152.6 190.9v4.9M155.7 184.4v11.4M159.2 196.1h-12.3M34.4 229v20.5M34.7 229.3h28.3M34.7 234.9h3.3M34.7 232.1h14.2"/>
<path d="M38.3 234.6v5.6M43.4 234.6v7.6M43.7 234.9h5.2M49.2 231.8v10.4M51.4 239.3h10.9M51.4 231.8v7M51.7 232.1h11.3M51.7 234.9h10.9M61.9 238.9h4.8M62.9 234.6v5.3M63.3 229v18.4M66.4 239.2v9.3"/>
<path d="M35.5 240.3a2.81 2.81 0 0 1 2.3-.2l.5 .4v.3v4.5a1.29 1.29 0 0 0 1.3 1.2h2.5a1.29 1.29 0 0 0 1.3-1.2v-2.5a.69 .69 0 0 1 .7-.7h4.4a.69 .69 0 0 1 .7 .7v2a1.46 1.46 0 0 0 1.4 1.4h2.4a1.41 1.41 0 0 0 1.4-1.4l-3-3.1v-2.3l.3-.4 9.6-.1a1.58 1.58 0 0 1 1.6 1.6v4l.4 3.5-.8 .8h-19.8l-1.6 1.3h-6.7l.8-9.3zM54 249.4l1 .9M54.9 248.8l-.9 .6h-1.1v.9h2.1l2.4-1.4M63.1 248.8h3.6M73.8 247.6v8.9M74.1 256.2h5.2M75.3 253.4h2.8M78.4 248.7v1.6h-3.4v-1.6M79.6 247.6v8.9"/>
</g>
<path d="M125.9 178.6v6.1M137.8 178.7v6M140.7 178.7v6" fill="none" stroke="#000" stroke-width=".21" stroke-dasharray="1.8 .4 .4 .4" stroke-linecap="butt"/>
<g fill="#fff">
<path d="M75.2 254h3v1.8h-3z"/>
<path d="M40.3 230h3v1.7h-3z"/>
<path d="M47.4 227.2h2.9v1.7h-2.9z"/>
<path d="M55.9 230h2.9v1.7h-2.9z"/>
<path d="M74.9 251.2h3.5v1.8h-3.5z"/>
<path d="M55.1 232.8h4.1v1.7h-4.1z"/>
<path d="M64.2 241.8h1.8v4.1h-1.8z"/>
</g>
<g fill="none" stroke="#000" stroke-width=".21">
<path d="M75.1 239.2l.5-.3h.4l-.3 6.2a3.3 3.3 0 0 0-1 2.2l.2 .4 .4 .2h2.5a.99 .99 0 0 0 .9-.7 .99 .99 0 0 0-.4-1.1l-.6-1-.4-6.2h.5l.4 .3 .4 5.1 .3 1.1a2.56 2.56 0 0 1 .7 1.6 1.8 1.8 0 0 1-1.8 1.8h-1.1a2.3 2.3 0 0 1-2.8-1.1l-.2-.7a2.55 2.55 0 0 1 .7-1.6l.3-1.1zM75.1 239.2h.5M75.6 238.9l-1 .4-.2 6.1M76 238.9l-.4 .3-.4 5.1M77.3 238.9l.4 .3 .5 5.1M77.7 239.2h.5M77.8 238.9l.9 .4 .2 6.1M55.3 245h6.1M75 250.9v2.8M75.2 244.3l.5 .1M75.9 240.4a1 1 0 0 1-.1 1.6M77.4 240.4a1 1 0 0 0 .1 1.6"/>
<path d="M78.2 244.3l-.6 .1M78.4 250.9v2.8"/>
<circle cx="60" cy="241.2" r="1"/>
</g>
<path d="M12.9 221.8h86.9v39.8h-86.9z" fill="none" stroke="#231916" stroke-width=".21"/>
<g fill="#ccc">
<path d="M104.7 221.6h87v7h-87z"/>
<path d="M104.7 234.1h87v3.5h-87z"/>
</g>
<path d="M104.7 234.1h87M104.7 221.6h87M104.7 228.6h87M104.7 237.6h87M104.7 232.1h87M130.7 221.6v10.5M130.7 225.1h51M145.7 225.1v7M160.7 225.1v7M181.7 221.6v10.5M104.7 242.6h87" fill="none" stroke="#000" stroke-width=".21"/>
<path d="M104.8 258.6h87v7h-87z" fill="#ccc"/>
<path d="M104.8 258.6h87M124.8 258.6v14M134.8 258.6v14M104.8 265.6h87M104.8 272.6h87M134.8 269.1h57M134.8 261.8h57M153.7 261.9v10.4M172.8 261.9v10.4" fill="none" stroke="#000" stroke-width=".21"/>
<path d="M99.8 38v109.5" fill="none" stroke="#231916" stroke-width=".5"/>
<path d="M12.8 214.5h179v5h-179z" fill="#9f9fa0"/>
<g fill="#ccc">
<path d="M14.8 162.8h1.5v8.9h-1.5z"/>
<path d="M106.3 162.8h1.5v8.9h-1.5z"/>
</g>
<text font-size="17.6" x="43.9" y="25.2">SH</text>
<text font-size="9.2" x="72.1" y="25.2">CONNECTOR</text>
<text font-size="7" fill="#231916" x="103.3" y="146.7">1</text>
<g font-size="5" fill="#231916">
<text x="103.3" y="63.3">Specifications –––––––––––––––––––</text>
<text x="103.3" y="134">Standards ––––––––––––––––––––––</text>
<text x="9.8" y="290.5">1</text>
</g>
<text font-size="4.8" x="44.9" y="31.5">1.0mm pitch/Disconnectable Crimp style connectors</text>
<text font-size="4.7" fill="#231916" x="104.2" y="140">0</text>
<g font-size="4" fill="#231916">
<text x="12.8" y="120.4">The world's first 1.0mm pitch crimp style</text>
<text x="12.8" y="124.9">connector.</text>
</g>
<g font-size="4" fill="#fff">
<text x="14.8" y="158">PC board layout (viewed from component side) and Assembly layout</text>
<text x="14.8" y="218">Contact</text>
</g>
<g font-size="3.8" fill="#231916">
<text x="12.8" y="132.7">• Compact, low profile design</text>
<text x="12.8" y="137.4">• Compatible with the SR insulation</text>
<text x="15.2" y="141.2">displacement connectors</text>
<text x="12.8" y="145.9">• Housing lances</text>
</g>
<text font-size="3.2" fill="#231916" x="17.3" y="165.4">Top entry type</text>
<text font-size="3.2" x="108.8" y="165.4">Side entry type</text>
<g font-size="3" fill="#231916">
<text x="103.3" y="69.3">• Current rating:</text>
<text x="128.3" y="69.3">1.0A AC, DC (AWG #28)</text>
<text x="103.3" y="73.3">• Voltage rating:</text>
<text x="103.3" y="77.3">• Temperature range:</text>
<text x="128.3" y="73.3">50V AC, DC</text>
<text x="134.2" y="77.3">25˚C to</text>
<text x="146.3" y="77.3">85˚C</text>
<text x="133.3" y="81.3">(including temperature rise in applying</text>
<text x="103.3" y="89.3">• Contact resistance:</text>
<text x="133.3" y="89.3">Initial value/20m Ω max.</text>
<text x="134.2" y="85.3">electrical current)</text>
<text x="133.3" y="93.3">After environmental testing/40m Ω max.</text>
<text x="103.3" y="97.3">• Insulation resistance:</text>
<text x="103.3" y="101.3">• Withstanding voltage:</text>
<text x="138.3" y="101.3">500V AC/minute</text>
<text x="138.3" y="97.3">100M Ω min.</text>
<text x="103.3" y="105.3">• Applicable wire:</text>
<text x="128.3" y="105.3">Conductor size/AWG #32 to #28</text>
<text x="103.3" y="113.3">* Compliant with RoHS.</text>
<text x="128.3" y="109.3">Insulation O.D./0.4 to 0.8mm</text>
<text x="103.3" y="117.3">* Refer to &quot;General Instruction and Notice when using</text>
<text x="103.3" y="125.3">* Contact JST for details.</text>
<text x="105.3" y="121.3">Terminals and Connectors&quot; at the end of this catalog.</text>
<text x="109.8" y="140">Recognized E60389</text>
<text x="109.8" y="146.1">Certified LR20812</text>
</g>
<text font-size="2.5" fill="#fff" x="177" y="12">Emboss Tape</text>
<g font-size="2.5" fill="#231916">
<text x="133.3" y="77.3">-</text>
<text x="144.8" y="77.3">+</text>
<text x="12.8" y="205.8">Note: 1. Tolerances are non-cumulative: ±0.05mm for all centers.</text>
<text x="19.5" y="208.8">2. The dimensions above should serve as a guideline. Contact JST for details.</text>
</g>
<g font-size="2.5">
<text x="112" y="226.1">Model No.</text>
<text x="135.7" y="227.8">mm</text>
<text x="147.9" y="224.3">Applicable wire</text>
<text x="149.4" y="227.8">AWG#</text>
<text x="162.2" y="227.8">Insulation O.D. (mm)</text>
<text x="183.8" y="224.6">Q'ty /</text>
<text x="184.6" y="227.8">reel</text>
<text x="107.7" y="231.2">SSH-003T-P0.2-H</text>
<text x="137.8" y="236.8">Material and Finish</text>
<text x="104.8" y="245.3">RoHS compliance</text>
<text x="104.8" y="248.3">Note: Contact JST for gold-plated products.</text>
<text x="110.6" y="263.3">Contact</text>
<text x="125.4" y="261.8">Crimping</text>
<text x="158" y="261.2">Applicator</text>
<text x="125.7" y="264.9">machine</text>
<text x="135.2" y="264.8">Crimp applicator</text>
<text x="160.7" y="264.8">Dies</text>
<text x="173.4" y="264.7">Crimp applicator with dies</text>
<text x="104.8" y="275.6">Note: *Strip-crimp applicator</text>
<text x="106" y="270">SSH-003T-P0.2-H</text>
<text x="111.5" y="278.6">Contact JST for applicable wires in case that it is not usable due to wire size.</text>
</g>
<g font-size="2.1">
<text x="132.4" y="231.2">0.032～0.08</text>
<text x="149.7" y="231.2">32～28</text>
<text x="167.2" y="231.2">0.4～0.8</text>
<text x="183.4" y="231.2">23,000</text>
<text x="126.6" y="241">Phosphor bronze, tin-plated (reflow treatment)</text>
<text x="138.2" y="268.1">MKS-L-10-3</text>
<text x="154.6" y="268.1">MK/SSH/L-003-02</text>
<text x="173.3" y="268.1">APLMK SSH/L003-02</text>
<text x="126" y="270">AP-K2N</text>
<text x="139.3" y="271.6">*MKS-SC</text>
<text x="154.7" y="271.6">SC/SSH/L-003-02</text>
<text x="173.4" y="271.6">APLSC SSH/L003-02</text>
</g>
<g font-size="1.9">
<text x="83.1" y="166.9">2.9</text>
<text x="134.8" y="172.4">0.7</text>
<text x="147.5" y="172.4">1.2</text>
<text x="23.4" y="175.4">Header outline</text>
<text x="58.2" y="177.6" transform="rotate(-90 58.2 177.6)">0.2</text>
<text x="118.8" y="175.5">0.6</text>
<text x="130.9" y="175.6">1.0</text>
<text x="61.2" y="184.5" transform="rotate(-90 61.2 184.5)">1.8</text>
<text x="64.5" y="186" transform="rotate(-90 64.5 186)">2.65</text>
<text x="98" y="185.9" transform="rotate(-90 98 185.9)">6.3</text>
<text x="171.3" y="181.2">6.25</text>
<text x="67.7" y="187.6" transform="rotate(-90 67.7 187.6)">4.2</text>
<text x="158.3" y="190.6" transform="rotate(-90 158.3 190.6)">5.55</text>
<text x="188.4" y="191.5" transform="rotate(-90 188.4 191.5)">2.95</text>
<text x="27.1" y="196.1">0.6</text>
<text x="39.8" y="196.1">1.0</text>
<text x="152" y="196" transform="rotate(-90 152 196)">1.8</text>
<text x="155.1" y="192.5" transform="rotate(-90 155.1 192.5)">4.0</text>
<text x="43.6" y="199.7">0.7</text>
<text x="56.1" y="199.7">1.2</text>
<text x="119.8" y="198.6">Header outline</text>
<text x="148.8" y="202.7" transform="rotate(-90 148.8 202.7)">0.2</text>
<text x="40.5" y="231.5">2.0</text>
<text x="47.5" y="228.7">3.9</text>
<text x="56" y="231.5">1.6</text>
<text x="35" y="234.3">0.5</text>
<text x="45" y="234.3">0.8</text>
<text x="55.3" y="234.3">1.55</text>
<text x="65.8" y="245.8" transform="rotate(-90 65.8 245.8)">1.35</text>
<text x="75.1" y="252.8">0.45</text>
<text x="75.3" y="255.6">0.8</text>
</g>
<text font-size="1.4" x="139.9" y="227.3">2</text>
<g font-size="1.1">
<text x="42.2" y="65.1" transform="rotate(-150 42.2 65.1)">2</text>
<text x="43.9" y="66.1" transform="rotate(-150 43.9 66.1)">3</text>
<text x="45.6" y="67.1" transform="rotate(-150 45.6 67.1)">4</text>
<text x="47.3" y="68" transform="rotate(-150 47.3 68)">5</text>
<text x="48.9" y="69" transform="rotate(-150 48.9 69)">6</text>
<text x="50.6" y="70" transform="rotate(-150 50.6 70)">7</text>
<text x="52.3" y="70.9" transform="rotate(-150 52.3 70.9)">8</text>
<text x="54" y="71.9" transform="rotate(-150 54 71.9)">9</text>
<text x="56" y="73" transform="rotate(-150 56 73)">10</text>
<text x="57.6" y="74" transform="rotate(-150 57.6 74)">11</text>
<text x="59.3" y="75" transform="rotate(-150 59.3 75)">12</text>
<text x="61" y="75.9" transform="rotate(-150 61 75.9)">13</text>
<text x="62.7" y="76.9" transform="rotate(-150 62.7 76.9)">14</text>
<text x="64.3" y="77.9" transform="rotate(-150 64.3 77.9)">15</text>
</g>
<g font-size="1">
<text x="138" y="171.6">±0.1</text>
<text x="150.2" y="171.6">±0.1</text>
<text x="57.5" y="174.7" transform="rotate(-90 57.5 174.7)">±0.1</text>
<text x="121.7" y="174.9">±0.05</text>
<text x="133.7" y="174.9">±0.05</text>
<text x="60.4" y="181.6" transform="rotate(-90 60.4 181.6)">±0.1</text>
<text x="63.6" y="182.1" transform="rotate(-90 63.6 182.1)">±0.1</text>
<text x="66.9" y="184.8" transform="rotate(-90 66.9 184.8)">±0.1</text>
<text x="154.3" y="189.5" transform="rotate(-90 154.3 189.5)">±0.1</text>
<text x="157.4" y="186.6" transform="rotate(-90 157.4 186.6)">±0.1</text>
<text x="29.8" y="195.4">±0.05</text>
<text x="42.7" y="195.5">±0.05</text>
<text x="151.2" y="193.1" transform="rotate(-90 151.2 193.1)">±0.1</text>
<text x="46.4" y="198.9">±0.1</text>
<text x="58.9" y="198.9">±0.1</text>
<text x="148" y="199.8" transform="rotate(-90 148 199.8)">±0.1</text>
</g>
</svg>
